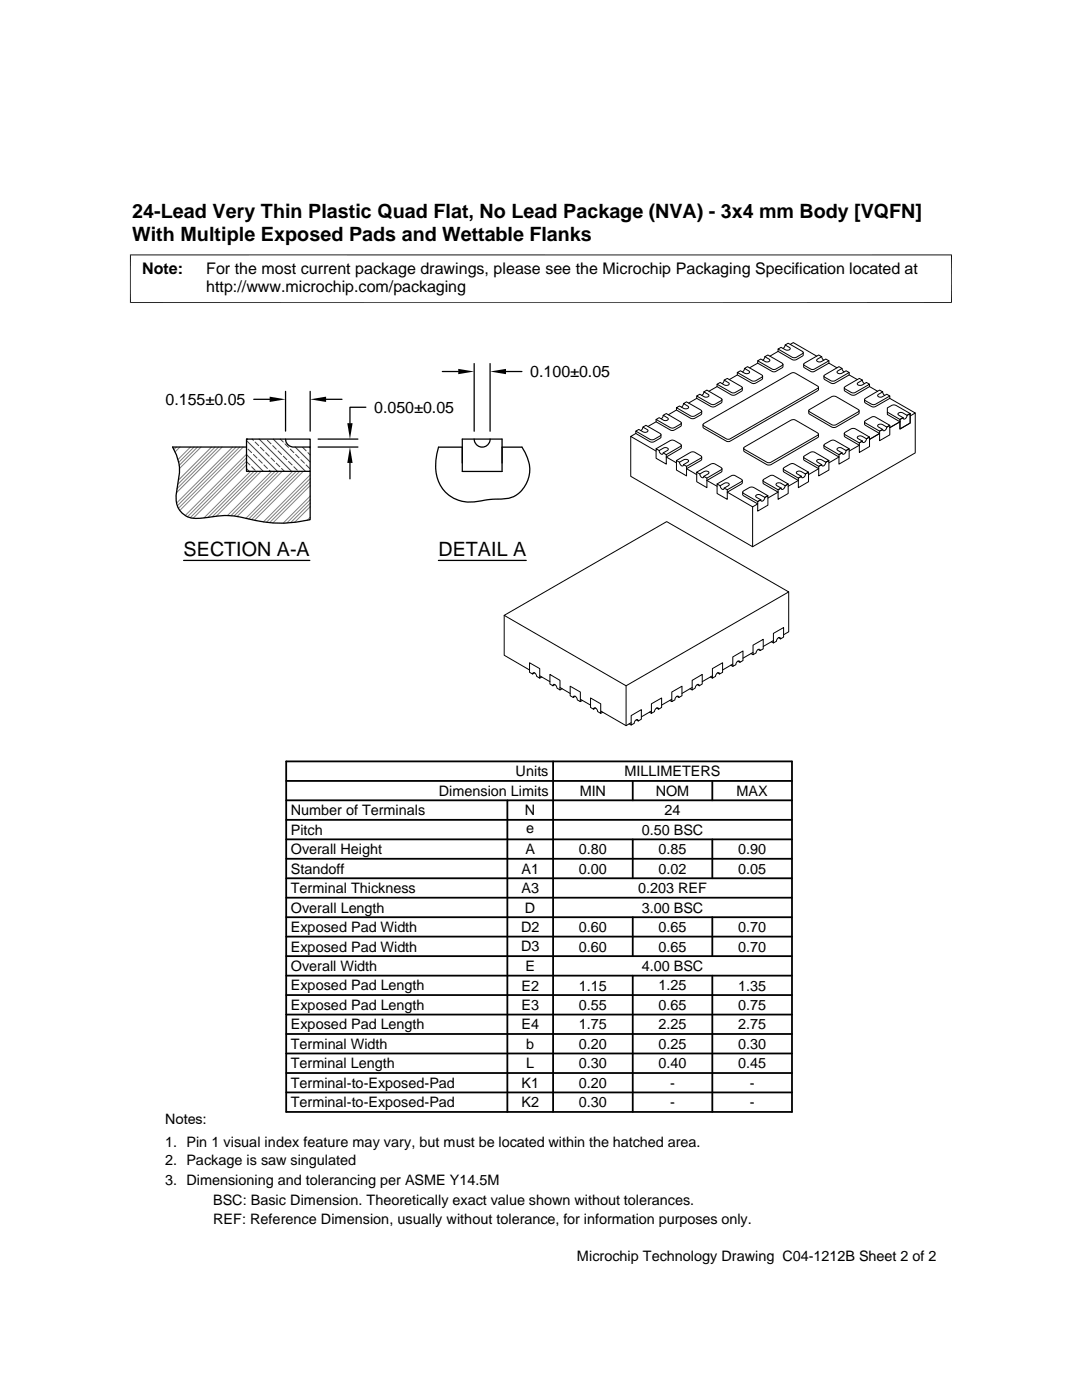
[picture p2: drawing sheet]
<svg xmlns="http://www.w3.org/2000/svg" width="216mm" height="279mm" viewBox="0 0 216 279" stroke-linecap="round" stroke-linejoin="round" font-family="sans-serif">
<g fill="none" stroke="#000" stroke-width=".2">
<path d="M26 50.8v9.7M189.9 50.8v9.7M189.9 50.9h-164M25.9 60.4h164M139 79l.6-.3 1.1 .5h.6l.1-.4-1-.6 .7-.3 2.8 1.6 .2 .2-.2 .3-1.6 .8-.4-.1zM139 79.5l2.9 1.6 .4 .1 1.6-.8 .2-.2v-.5M139 79v.5l-1.6 .9M140.4 78.2l-.1 .4-.3 .3M143.1 76.7l.6-.4 1 .6 .7-.1 .1-.3-1-.6 .6-.4 2.9 1.7 .1 .2-.1 .2-1.4 .8h-.5zM143.1 77.2l2.8 1.6 .4 .1 .4-.1 1.4-.8v-.6M143.1 76.7v.5l-1.6 .9M144.5 75.9l-.4 .7"/>
<path d="M147.1 74.3l.6-.3a1.69 1.69 0 0 0 1.5 .5l.3-.1v-.3l-1-.6 .7-.3 2.8 1.6 .2 .3-1.4 .9-.6 .1zM147.1 74.8l3.3 1.8 1.6-.8 .2-.3v-.4M147.1 74.3v.5l-1.6 1M148.5 73.5l-.1 .4-.3 .3M151.2 72l.6-.4 1 .6 .7-.1 .1-.3-1-.6 .6-.4 2.9 1.7 .1 .2-.1 .2-1.4 .8h-.5zM151.2 72.5l3.2 1.7 1.8-.9v-.6M151.2 72v.5l-1.6 .9M152.6 71.2l-.4 .7M155.3 69.7l.6-.4a1.71 1.71 0 0 0 1.5 .6l.2-.2v-.3l-.9-.5 .6-.4 2.8 1.6 .2 .4-1.4 .8-.6 .1zM155.3 70.1l2.8 1.7 .4 .1 .4-.1 1.2-.7 .2-.1v-.6M155.3 69.7v.4l-1.7 1M156.7 68.9l-.4 .7"/>
<path d="M157.7 68.7l.6-.3 4.7 2.7M160.4 72.6l3-1.8 .6 .4-1 .6 .1 .3 .6 .1 1.1-.6 .6 .4-3 1.7-.7-.1-1.2-.7zM163.3 77.3v.4l-.1 .3-17.7 10.1-.6-.1-4.5-2.5-.1-.3v-.4M164 71.2l.1 .4 .3 .3M164.4 74.9l3-1.7 .6 .3-1 .6 .2 .4h.6l1-.5 .6 .3-3 1.8-.6-.1-1.2-.7zM165.4 72v.5l-3 1.7h-.5l-1.5-.9v-.6M165.4 72.5l1.6 .9M168 73.5l.4 .7M168.6 77.2l2.9-1.7 .6 .4-1 .6 .1 .3 .7 .1 1-.6 .6 .4-3 1.7h-.5l-1.4-.8-.1-.2zM169.4 74.3v.5l-3.2 1.8-1.6-.8-.2-.3v-.4M169.4 74.8l1.7 1M172.1 75.9l.1 .4 .3 .3"/>
<path d="M172.6 79.6l2.9-1.7 .6 .3-.9 .6 .1 .4h.6l1.1-.5 .5 .3-3.2 1.8-1.6-.8zM173.5 76.7v.5l-3 1.7-.7-.1-1.2-.7-.1-.2v-.5M173.5 77.2l1.6 .9M176.1 78.2l.4 .7M177.5 79v.5l-3.2 1.7-1.6-.8-.2-.2v-.5M177.5 79.5l5.1 2.9-1 .6M126.9 86v.5l3 1.7h.6l1.2-.7 .2-.2v-.5M126.9 86l.6-.3a1.71 1.71 0 0 0 1.5 .6l.3-.2v-.3l-1-.6 .6-.3 2.8 1.6 .2 .3-1.4 .9-.6 .1zM126.9 86.5l-1 .6 5 2.9M128.3 85.2l-.1 .4-.3 .3M130.9 89.6l3.3-1.8 .4 .1 1.3 .9-.1 .3-2.9 1.6M130.9 83.7l.6-.3 1 .5 .7-.1 .1-.3-1-.6 .6-.4 2.9 1.7 .2 .2-1.4 .9-.4 .1z"/>
<path d="M130.9 83.7v.5l3 1.7h.5l1.4-.8 .2-.2v-.5M130.9 84.2l-1.6 .9M131.5 89.9l1-.6h.5l.3 .2v.3l-1 .6-.1 .2a.65 .65 0 0 1-.7-.7zM131.5 89.9l-.6-.3v1.9l2 1.1v-1.9l-.6-.3M132.3 82.9l-.1 .4-.3 .3M135 91.9l3-1.7 .6 .1 1.4 .8-.2 .3-2.8 1.7M135 81.4l.6-.4a1.71 1.71 0 0 0 1.5 .6l.3-.2v-.2l-1-.7 .6-.3 2.8 1.6 .2 .3-1.4 .9-.6 .1zM135 81.8l2.8 1.7 .4 .1 1.6-.8 .2-.3v-.4M135 81.4v.4l-1.7 1M135.6 92.2a1.71 1.71 0 0 1 1.5-.5l.3 .2v.2l-1 .6-.1 .3-.5-.2zM135.6 92.2l-.6-.3v1.9l2 1.2v-1.9l-.6-.4M136 88.9v.4l-.2 .3-2.9 1.6 2.1 1.2"/>
<path d="M136.4 80.5l-.4 .8M139 94.2l2.9-1.6 .4-.1 1.7 .9-.1 .4-2.8 1.6M139.6 94.6a1.69 1.69 0 0 1 1.5-.6l.3 .2v.2l-1 .7-.1 .2-.4-.1zM139.6 94.6l-.6-.4v1.9l2.1 1.2v-1.9l-.7-.3M140 91.2v.5l-.2 .2-2.8 1.6 2 1.2M140.3 84.6l17.8-10.2 .6 .1 4.5 2.5 .1 .3-.1 .2-17.7 10.2-.6-.1-4.5-2.6zM143.1 96.6l3-1.7h.5l1.5 .9-.1 .3-2.9 1.6-.6-.3M143.7 96.9l-.6-.3v1.9l2 1.2v-2M143.7 96.9l1-.5h.5l.3 .3-1.2 1-.5-.4zM144.1 93.5v.5l-.2 .2-2.8 1.7 2 1.1M148.1 95.9v.5l-.1 .2-2.9 1.6 5.1 3 1-.6-2.8-1.7-.2-.2v-.5M148.4 98l1.2-.7 .6-.1 3 1.7-.6 .4-1-.6-.7 .1-.1 .3 1 .6-.6 .4-2.8-1.6-.2-.3z"/>
<path d="M148.4 89.3l9.5-5.5 .4-.1 .4 .1 4.5 2.6 .1 .2-.1 .3-9.6 5.4-.6-.1-4.5-2.5zM152.3 95.9l.1 .7 2.9 1.6-2.1 1.2M152.3 95.8l1.5-.9h.5l3 1.7-.6 .3-1.1-.5h-.6l-.1 .4 1 .6-.6 .3-2.9-1.6zM155.3 97.7l.6-.3 .1 .3 .3-.1 .4-.7 .6-.3v1.9l-2 1.2zM156.3 93.5v.5l.2 .2 2.8 1.7-2 1.1M156.5 93.3l1.2-.7 .6-.1 3 1.7-.6 .4-1-.6-.6 .1-.2 .3 1 .7-.6 .3-2.8-1.6-.2-.3zM159.3 95.4l.6-.3 .1 .2h.3l.3-.3 .1-.4 .6-.4v1.9l-2 1.2zM160.4 91.2v.6l.1 .1 2.9 1.6-2.1 1.2M160.4 91.1l1.3-.8 .7-.1 3 1.7-.6 .3a1.69 1.69 0 0 0-1.5-.5l-.3 .2v.2l1 .6-.6 .4-2.9-1.7zM161.4 82v.5l.1 .2 4.5 2.5 .4 .1 .4-.1 4.5-2.5 .1-.3v-.4M161.4 81.8l4.6-2.7h.4h.4l4.5 2.6 .1 .3-.1 .2-4.5 2.6-.4 .1-.4-.1-4.5-2.6zM163.3 86.6v.5l-.1 .2-9.6 5.5-.6-.1-4.5-2.6-.1-.6"/>
<path d="M163.4 93.1l.6-.4 .3 .3 .2-.2 .3-.6 .6-.3v1.9l-2 1.2zM164.4 88.9v.4l.2 .3 2.8 1.6-2 1.2M164.6 88.6l1.2-.7h.6l3 1.7-.6 .3-1-.6-.6 .1-.2 .4 1 .6-.6 .3-2.8-1.6-.2-.2zM167.4 90.7l.6-.3 .1 .2h.3l.3-.3 .1-.4 .6-.3v1.9l-2 1.1zM168.5 86.5v.5l.1 .2 2.9 1.7-2.1 1.1M168.6 86.3l1.2-.7 .7-.1 3 1.7-.6 .4a1.69 1.69 0 0 0-1.5-.6l-.3 .2v.2l1 .6-.6 .4-2.9-1.6-.1-.3zM171.5 88.4l.6-.4 .1 .3h.3l.4-.7 .6-.4v1.9l-2 1.2zM172.5 84.2v.4l.2 .3 2.8 1.6-2 1.2M172.6 84.1l1.5-.9h.4l3 1.7-.5 .3-1.1-.5h-.6l-.1 .4 .9 .6-.6 .3-2.8-1.6zM175.5 86l.6-.3 .2 .3 .2-.1 .3-.3 .2-.4 .5-.3v1.9l-2 1.1zM177.1 82.3l2.5 1.4 .6-.3-1-.7 .1-.3 .7-.1 1 .6 .6-.4v1.9l-2 1.2v-1.9M179.6 83.7l.6-.3 .1 .2h.3l.4-.7 .6-.4v1.9l-2 1.2z"/>
<path d="M181.6 82.5l-3-1.7-.7 .1-.8 .5v1.3l2.5 1.5-2.1 1.1M182.6 82.4v8l-32.4 18.7-24.3-14v-8M150.2 101.2v7.9M151.2 100.1l.6-.4 .1 .3h.3l.4-.7 .6-.4v1.9l-2 1.2zM157.4 118.1v8l-1 .6M100.6 122.8l32.4-18.7 24.4 14-32.5 18.8zM100.6 122.8v8l5.1 2.9M105.7 132.3l2 1.1v1.9l-.6-.3-.4-.7h-.3l-.1 .2-.6-.3zM106.7 134.3l-.4 .2M107.7 134.9l2 1.1M108.1 135.1l-.4 .2M109.7 134.6l2 1.2v1.9l-.6-.4-.1-.4-.3-.3h-.3l-.1 .3-.6-.4z"/>
<path d="M110.7 136.6l-.4 .3M111.7 137.2l2.1 1.2M112.2 137.5l-.5 .2M113.8 136.9l2 1.2v1.9l-.6-.3-.1-.4-.3-.3-.3-.1-.1 .3-.6-.3zM114.8 139l-.4 .2M115.8 139.6l2 1.1M116.2 139.8l-.4 .2M117.8 139.3l2.1 1.2v1.9l-.6-.4-.4-.7h-.3l-.2 .2-.6-.3zM124.9 136.9v7.9M133.6 139.8l.4 .2M134 138.1l2.1-1.2v2l-.6 .3-.2-.3-.2 .1-.3 .3-.1 .4-.7 .3zM134 139.6l-2 1.1"/>
<path d="M135.1 139l.4 .2M137.7 137.5l.4 .2M138.1 135.8l2-1.2v1.9l-.6 .4-.1-.3h-.3l-.3 .3-.1 .4-.6 .4zM138.1 137.2l-2 1.2M139.1 136.6l.4 .3M141.8 135.1l.4 .2M142.2 133.4l2-1.1v1.9l-.6 .3-.1-.2h-.3l-.4 .7-.6 .3zM142.2 134.9l-2.1 1.1M143.2 134.3l.4 .2M145.8 132.8l.4 .2M146.2 131.1l2.1-1.2v1.9l-.7 .4-.1-.3-.3 .1-.3 .2-.1 .5-.6 .3zM146.2 132.5l-2 1.2"/>
<path d="M147.2 132l.4 .2M149.9 130.4l.4 .3M150.3 128.8l2-1.2v1.9l-.6 .3-.1-.2h-.3l-.4 .7-.6 .4zM150.3 130.2l-2 1.2M151.3 129.6l.4 .2M153.9 128.1l.4 .2M154.3 126.4l2.1-1.2v1.9l-.7 .4-.1-.3-.3 .1-.3 .3-.1 .4-.6 .3zM154.3 127.8l-2 1.2M155.3 127.3l.4 .2M118.9 141.3l-.5 .2M119.9 141.9l5 2.9 1-.6M120.3 142.1l-.4 .3"/>
<path d="M125.5 144.5l.4 .2M125.9 142.8l2.1-1.2v1.9l-.6 .4-.2-.3-.2 .1-.3 .3-.1 .4-.7 .3zM127 143.7l.4 .2M129.6 142.1l.4 .3M130 140.5l2-1.2v1.9l-.6 .3-.1-.2h-.3l-.4 .7-.6 .4zM130 141.9l-2 1.2M131 141.3l.4 .2"/>
</g>
<g fill="none" stroke="#404040" stroke-width=".2">
<path d="M49.2 92.1l.7 .7M49.2 87.9l6.2 6.2M49.2 90.7l3.3 3.4M49.2 93.5l.5 .6M49.5 89.6l.7 .7M50.2 93.2l.7 .7M50.3 87.6l.3 .3M50.6 90.7l.7 .7M50.9 88.2l.7 .7M51.6 91.7l.7 .7M51.7 87.6l6.5 6.5M52 89.3l.7 .7"/>
<path d="M52.7 92.8l.7 .7M53 90.3l.7 .7M53.4 87.9l.7 .7M53.7 93.9l.3 .2M54.1 91.4l.7 .7M54.4 88.9l.7 .7M54.5 87.6l6.5 6.5M55.1 92.4l.7 .8M55.5 90l.7 .7M55.9 87.6l.6 .6M56.2 93.5l.5 .6M56.5 91l.7 .7"/>
<path d="M56.9 88.6l.7 .7M57.6 92.1l.7 .7M57.9 89.6l.7 .7M58.6 93.2l.7 .7M58.9 89.2l3 3M59 90.7l.7 .7M60 91.7l.7 .7M60.4 89.3l.7 .7M61.1 92.8l.7 .7M61.4 90.3l.5 .5M61.7 89.2l.2 .2"/>
</g>
<g fill="none" stroke="#808080" stroke-width=".2">
<path d="M34.5 89.2h.1M35.2 89.2l-.5 .5M35.9 89.2l-1 1M38 89.2l-2.5 2.5M38.7 89.2l-3.1 3.1M39.4 89.2l-3.7 3.7M40.1 89.2l-4.3 4.3M42.2 89.2l-6.6 6.6M42.9 89.2l-7.4 7.5M43.6 89.2l-8.3 8.4M44.3 89.2l-9.1 9.2M46.4 89.2l-11.1 11.2"/>
<path d="M47.1 89.2l-11.7 11.7M47.8 89.2l-12.2 12.2M48.5 89.2l-12.6 12.7M49.2 92.8l-10.7 10.6M49.2 92.1l-11.2 11.2M49.2 91.4l-11.8 11.7M49.2 90.7l-12.2 12.2M50 94.1l-9.3 9.2M50.7 94.1l-9.2 9.1M51.4 94.1l-9 9M52.1 94.1l-8.9 8.9M54.2 94.1l-8.8 8.8"/>
<path d="M54.9 94.1l-8.8 8.8M55.6 94.1l-8.9 8.9M56.3 94.1l-9 9M58.4 94.1l-9.3 9.3M59.1 94.1l-9.5 9.5M59.8 94.1l-9.6 9.6M60.5 94.1l-9.7 9.7M61.9 96.2l-8.1 8.1M61.9 96.9l-7.5 7.5M61.9 95.5l-8.7 8.7M61.9 99.7l-4.6 4.7M61.9 94.8l-9.3 9.4"/>
<path d="M61.9 99l-5.4 5.4M61.9 100.4l-3.9 3.9M61.9 101.1l-3.1 3.1M61.9 103.2l-.6 .6"/>
</g>
<g fill="none" stroke="#000" stroke-width=".25">
<path d="M50.6 79.7h3.2M57 78.1v7.9M61.9 78.1v7.9M65.1 79.7h3.1M88.3 74.1h3.1M94.6 72.6v13.5M97.8 72.6v13.5M101 74.1h3.1M49.2 87.6h12.7v6.5h-12.7zM49.2 87.6h.1M49.2 89.2h-14.8a9.3 9.3 0 0 1 1 7.9 6.6 6.6 0 0 0 .4 4.6 4.5 4.5 0 0 0 4.8 1.7 20 20 0 0 1 10.3 .5 24 24 0 0 0 11-.2v-9.6M57 87.6a1.59 1.59 0 0 0 1.6 1.6h3.3"/>
<path d="M63.5 89.2h7.9M63.5 87.6h7.9M69.8 92.4v3.2M73 81.3h-3.2v3.2M92.2 94.1h8zM92.2 89.2h-4.7a9.3 9.3 0 0 0 .7 8.2 7.2 7.2 0 0 0 7.8 2.6l1.8-.3a14.5 14.5 0 0 0 4.6-.6 6.3 6.3 0 0 0 2.4-8.8l-.6-1.1h-4M92.2 94.1v-6.5h8v6.5M94.6 87.6a1.6 1.6 0 0 0 1.6 1.6 1.6 1.6 0 0 0 1.6-1.6M36.6 111.8h25.2M87.5 111.8h17.5"/>
</g>
<g fill="none" stroke="#000" stroke-width=".36">
<path d="M57.1 159.7h100.9M57.1 155.9h100.9M57.1 152h100.9v69.9h-100.9zM101.2 159.7v62.2M110.4 152v69.9M126.3 155.9v3.8M142.1 155.9v3.8M57.1 171.4h100.9M57.1 167.5h100.9M57.1 163.6h100.9M57.1 179.2h100.9M57.1 175.3h100.9"/>
<path d="M126.3 167.5v7.8M142.1 167.5v7.8M57.1 183h100.9M57.1 194.7h100.9M57.1 190.8h100.9M57.1 198.6h100.9M57.1 186.9h100.9M126.3 183v7.8M126.3 194.7v27.2M142.1 183v7.8M142.1 194.7v27.2M57.1 214.1h100.9"/>
<path d="M57.1 218h100.9M57.1 202.5h100.9M57.1 206.4h100.9M57.1 210.2h100.9"/>
</g>
<path d="M53.8 79.2l3.2 .5-3.2 .5zM61.9 79.7l3.2-.5v1zM91.4 73.6l3.2 .5-3.2 .6zM97.8 74.1l3.2-.5v1.1zM69.8 89.2l.6 3.2h-1.1zM69.3 84.5h1.1l-.6 3.1z" fill="#000"/>
<g font-size="3.9">
<text x="26.4" y="43.5">24-Lead Very Thin Plastic Quad Flat, No Lead Package (NVA) - 3x4 mm Body [VQFN]</text>
<text x="26.4" y="48">With Multiple Exposed Pads and Wettable Flanks</text>
<text x="36.6" y="111">SECTION A-A</text>
<text x="87.5" y="111">DETAIL A</text>
</g>
<g font-size="3.2">
<text x="28.4" y="54.6">Note:</text>
<text x="41.1" y="58.3">http://www.microchip.com/packaging</text>
<text x="41.1" y="54.6">For the most current package drawings, please see the Microchip Packaging Specification located at</text>
<text x="105.8" y="75.3">0.100±0.05</text>
<text x="33" y="80.8">0.155±0.05</text>
<text x="74.7" y="82.4">0.050±0.05</text>
</g>
<g font-size="2.9">
<text x="102.9" y="154.9">Units</text>
<text x="124.6" y="154.9">MILLIMETERS</text>
<text x="87.6" y="158.8">Dimension Limits</text>
<text x="115.7" y="158.8">MIN</text>
<text x="130.8" y="158.8">NOM</text>
<text x="147" y="158.8">MAX</text>
<text x="58" y="162.7">Number of Terminals</text>
<text x="58" y="166.6">Pitch</text>
<text x="104.8" y="162.7">N</text>
<text x="105" y="166.3">e</text>
<text x="128" y="166.6">0.50 BSC</text>
<text x="132.6" y="162.7">24</text>
<text x="58" y="170.5">Overall Height</text>
<text x="104.8" y="170.5">A</text>
<text x="115.5" y="170.5">0.80</text>
<text x="131.4" y="170.5">0.85</text>
<text x="147.3" y="170.5">0.90</text>
<text x="58" y="178.2">Terminal Thickness</text>
<text x="58" y="174.4">Standoff</text>
<text x="104.1" y="174.4">A1</text>
<text x="104.1" y="178.2">A3</text>
<text x="115.5" y="174.4">0.00</text>
<text x="127.3" y="178.2">0.203 REF</text>
<text x="131.4" y="174.4">0.02</text>
<text x="147.3" y="174.4">0.05</text>
<text x="58" y="182.1">Overall Length</text>
<text x="104.8" y="182.1">D</text>
<text x="128" y="182.1">3.00 BSC</text>
<text x="58" y="186">Exposed Pad Width</text>
<text x="58" y="189.9">Exposed Pad Width</text>
<text x="104" y="186">D2</text>
<text x="104" y="189.9">D3</text>
<text x="115.5" y="186">0.60</text>
<text x="115.5" y="189.9">0.60</text>
<text x="131.4" y="189.9">0.65</text>
<text x="131.4" y="186">0.65</text>
<text x="147.3" y="189.9">0.70</text>
<text x="147.3" y="186">0.70</text>
<text x="58" y="193.8">Overall Width</text>
<text x="58" y="197.7">Exposed Pad Length</text>
<text x="104" y="197.7">E2</text>
<text x="104.8" y="193.8">E</text>
<text x="115.5" y="197.7">1.15</text>
<text x="128" y="193.8">4.00 BSC</text>
<text x="131.4" y="197.7">1.25</text>
<text x="147.3" y="197.7">1.35</text>
<text x="58" y="201.6">Exposed Pad Length</text>
<text x="104" y="201.5">E3</text>
<text x="115.5" y="201.6">0.55</text>
<text x="131.4" y="201.6">0.65</text>
<text x="147.3" y="201.6">0.75</text>
<text x="58" y="209.3">Terminal Width</text>
<text x="58" y="205.4">Exposed Pad Length</text>
<text x="104" y="205.4">E4</text>
<text x="105" y="209.3">b</text>
<text x="115.5" y="205.4">1.75</text>
<text x="115.5" y="209.3">0.20</text>
<text x="131.4" y="205.4">2.25</text>
<text x="131.4" y="209.3">0.25</text>
<text x="147.3" y="205.4">2.75</text>
<text x="147.3" y="209.3">0.30</text>
<text x="58" y="213.2">Terminal Length</text>
<text x="105" y="213.2">L</text>
<text x="115.5" y="213.2">0.30</text>
<text x="131.4" y="213.2">0.40</text>
<text x="147.3" y="213.2">0.45</text>
<text x="58" y="221">Terminal-to-Exposed-Pad</text>
<text x="58" y="217.1">Terminal-to-Exposed-Pad</text>
<text x="104" y="217.1">K1</text>
<text x="104" y="221">K2</text>
<text x="115.5" y="217.1">0.20</text>
<text x="115.5" y="221">0.30</text>
<text x="133.7" y="217.1">-</text>
<text x="133.7" y="221">-</text>
<text x="149.6" y="217.1">-</text>
<text x="149.6" y="221">-</text>
<text x="32.9" y="224.3">Notes:</text>
<text x="32.9" y="228.9">1. Pin 1 visual index feature may vary, but must be located within the hatched area.</text>
<text x="32.9" y="232.6">2. Package is saw singulated</text>
<text x="32.9" y="236.5">3. Dimensioning and tolerancing per ASME Y14.5M</text>
<text x="42.5" y="244.3">REF: Reference Dimension, usually without tolerance, for information purposes only.</text>
<text x="42.5" y="240.6">BSC: Basic Dimension. Theoretically exact value shown without tolerances.</text>
<text x="115.1" y="251.7">Microchip Technology Drawing C04-1212B Sheet 2 of 2</text>
</g>
</svg>
